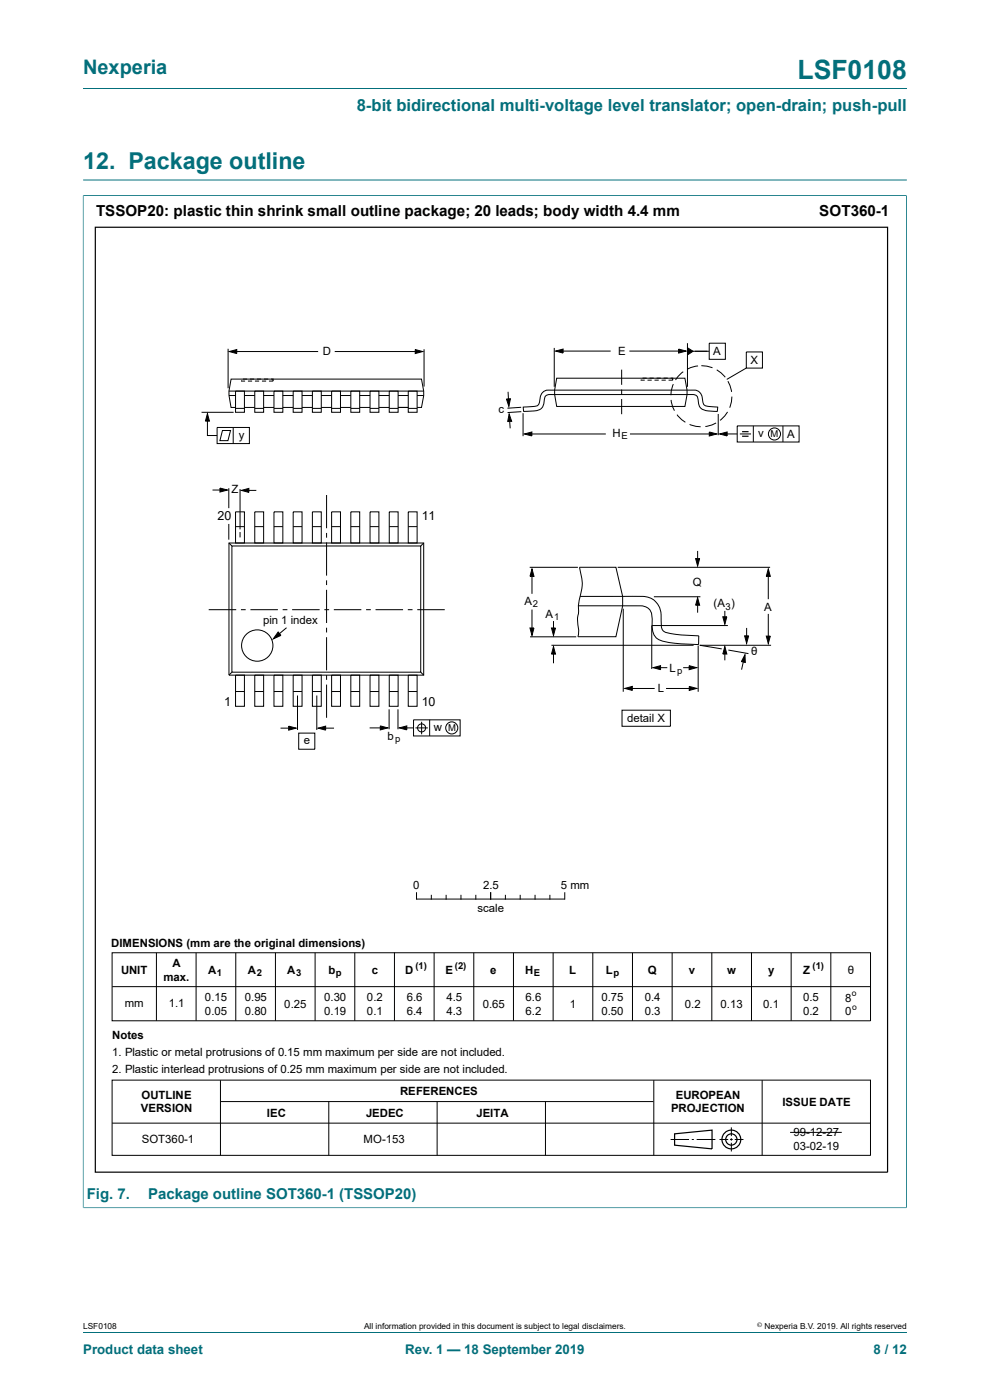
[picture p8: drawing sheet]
<svg xmlns="http://www.w3.org/2000/svg" width="210mm" height="297mm" viewBox="0 0 210 297" stroke-linecap="round" stroke-linejoin="round" font-family="sans-serif">
<path d="M17.6 18.8h174.8M17.6 38.2h174.8M17.6 41.5h174.7M17.6 41.4v214.9M192.3 41.4v214.9M17.6 256.2h174.7M17.6 282.6h174.8" fill="none" stroke="#036f7b" stroke-width=".21"/>
<g fill="none" stroke="#000" stroke-width=".21">
<path d="M48.4 74v8.4M48.6 74.6l1.6-.4v.8zM49.6 74.6h17.9M71 74.6h17.8M88.1 74.2l1.6 .4-1.6 .4zM90 74.1v7.9M117.6 73.8v8.3M117.9 74.5l1.5-.4v.8zM118.6 74.5h10.9M131.9 78.4v3.2M133.5 74.5h11.2M144 74.1l1.5 .4-1.5 .4z"/>
<path d="M144.9 78.9l-1.1 1-.5 .7M145.8 72.8v9.3M145.8 73.8l1.2 .7-1.2 .8zM146.4 74.5h4M148.1 77.6l-1.6 .4-.7 .3M148.8 77.6l1.1 .1 1.2 .3M150.4 72.8h3.5v3.4h-3.5zM152 78.5l1 .6 .8 .9M158.3 74.7h3.4v3.4h-3.4zM158.3 78.1l-4.1 2.4M42.8 87.5h6.7M44 87.8l.4 1.5h-.8z"/>
<path d="M44 88.4v4h2.1M46.1 90.7h6.8v3.4h-6.8zM47.2 91.3h1.7l-.5 2.2h-1.8zM48.6 83h41.3M48.6 83.9h1.4M49.5 90.7v3.4M50 83h1.8v4.5h-1.8zM50 86.4h-1l-.4-2.5v-.9l.4-2.6h40.4l.5 2.6v.9l-.5 2.5h-.9M50 86.6h1.9M51.2 80.7v.1h.8M51.5 80.4h.9M51.8 86.4h2.2"/>
<path d="M51.8 83.9h2.2M52.6 80.8h.9M53 80.4h.9M54 83h1.9v4.5h-1.9zM54.1 86.6h1.8M54.1 80.8h.9M54.5 80.4h.9M55.6 80.8h.9M55.9 86.4h2.2M55.9 83.9h2.2M56 80.4h.9M57.5 80.4h.4v.4h-.8"/>
<path d="M58.1 83h1.9v4.5h-1.9zM58.1 86.6h1.9M60 86.4h2.2M60 83.9h2.2M62.2 83h1.9v4.5h-1.9zM62.2 86.6h1.9M64.1 86.4h2.2M64.1 83.9h2.2M66.3 83h1.8v4.5h-1.8zM66.3 86.6h1.9M68.1 86.4h2.2M68.1 83.9h2.2"/>
<path d="M70.3 83h1.9v4.5h-1.9zM70.3 86.6h1.9M72.2 86.4h2.2M72.2 83.9h2.2M74.4 83h1.9v4.5h-1.9zM74.4 86.6h1.9M76.3 86.4h2.2M76.3 83.9h2.2M78.5 83h1.9v4.5h-1.9zM78.5 86.6h1.9M80.4 86.4h2.2M80.4 83.9h2.2"/>
<path d="M82.6 83h1.9v4.5h-1.9zM82.6 86.6h1.9M84.4 83.9h2.2M84.5 86.4h2.1M86.6 83h1.9v4.5h-1.9zM86.6 86.6h1.9M88.5 83.9h1.4M107.4 84.6h.9l-.4 1.6zM107.8 83.1l.1 2.6M108 87.8l.5 1.6h-.8zM108 88.4l.2 2.5M110.6 86.4l-3 .2"/>
<path d="M110.6 87.3l-2.9 .2M111 87.6v4.9M111 86.4l2.4-.2a1.13 1.13 0 0 0 1.1-1.3 1.98 1.98 0 0 1 2.5-2.1h28.7a3.7 3.7 0 0 1 2.7 .4 4.4 4.4 0 0 1 .8 2.5 3.5 3.5 0 0 0 2.8 .6l.2 .1a.62 .62 0 0 1-.3 .9 5.7 5.7 0 0 1-3.2-.7l-.4-.6-.2-.8a1.22 1.22 0 0 0-1.4-1.5h-28.9a2.52 2.52 0 0 0-2.2 .5l-.1 .6a2.18 2.18 0 0 1-2.7 2.4l-1.7 .1zM111.2 92.1l1.6-.5v.9zM112 92.1h16.5M118.1 80.2h27.2l.4 2.6v.9l-.4 2.5h-27.2l-.4-2.5-.1-.9zM131.9 82.6v1M131.9 84.7v3.2M133.6 92.1h17.4M136 80.5v.1h.8M136.3 80.2h.9M137.4 80.6h.8"/>
<path d="M137.8 80.2h.9M138.8 80.6h.9M139.3 80.2h.9M140.3 80.6h.9M140.8 80.2h.8M142.2 80.2h.5v.4h-.9M142.4 84.8l.3 1.5 .4 .8M142.8 81.5l-.4 1.4-.1 .9M143.6 88l1 1 .8 .6M146.3 90l1.3 .4 1 .1M150.5 91.6l1.5 .5-1.5 .4zM151.9 89.7l-.9 .4-1.4 .4"/>
<path d="M152.4 87.8v4.5M152.7 92.1l1.5-.5v.9zM153.5 92.1h2.9M154.3 87.4l-.6 .8-1 1M154.4 80.9l.5 .9 .3 1.3M155.3 84.1l-.1 1.1-.4 1.3M156.4 90.4h13.1v3.4h-13.1zM156.9 92.1h2.4M159.8 90.4v3.4M166.1 90.4v3.4M45.1 104h2.5M46.7 103.5l1.5 .5-1.5 .4z"/>
<path d="M48.5 103.6v4.2M48.5 111.2v3.3M48.6 115.2h41.3v28h-41.3zM48.6 115.2l.6 .6M49.2 115.8h40v26.8h-40zM50 108.6h1.8v6.6h-1.8zM50 111.7h1.8M50.9 103.7v8.6M50.9 112.9v1.1M51.2 104l1.6-.4v.9zM51.8 104h2.6M54 108.6h1.9v6.6h-1.9z"/>
<path d="M54 111.7h1.9M58.1 108.6h1.9v6.6h-1.9zM58.1 111.7h1.9M62.2 108.6h1.9v6.6h-1.9zM62.2 111.7h1.9M66.3 108.6h1.8v6.6h-1.8zM66.3 111.7h1.8M69.3 105v7.1M69.3 113.1v1M69.3 115.1v7M70.3 108.6h1.9v6.6h-1.9zM70.3 111.7h1.9"/>
<path d="M74.4 108.6h1.9v6.6h-1.9zM74.4 111.7h1.9M78.5 108.6h1.9v6.6h-1.9zM78.5 111.7h1.9M82.6 108.6h1.9v6.6h-1.9zM82.6 111.7h1.9M86.6 108.6h1.9v6.6h-1.9zM86.6 111.7h1.9M89.9 115.2l-.7 .6M147.6 118.5h.8l-.4 1.6zM148 116.9v2.4M44.3 129.3h5.8"/>
<path d="M51.1 129.3h1M53.1 129.3h5.9M59 134.1l.6 .7-1.6 .7zM60 129.3h1M60.8 133.2l-2.5 2M62 129.3h5.8M68.8 129.3h1M69.3 123.1v1M69.3 125.1v7.1M69.3 133.2v1M69.3 135.2v7M70.8 129.3h5.8"/>
<path d="M77.7 129.3h1M79.7 129.3h5.8M86.5 129.3h1M88.5 129.3h5.8M112.4 120.4h10.2M112.4 133.2h.9l-.5 1.6zM112.4 135.1h9.8M112.8 120.7l.5 1.6h-.9zM112.8 121.3v4.7M112.8 129.3v4.8M117 136.9h30.1M117 133.2h.8l-.4 1.6z"/>
<path d="M117.4 137.2l.4 1.6h-.8zM117.4 131.8v2.5M117.4 138.1v2.6M122.9 120.3h7.7l1.5 6.2v2l-1.5 6.6h-8l.2-1.3a8.5 8.5 0 0 1-.1-4.1v-1.3a20.5 20.5 0 0 0 .7-5.5zM123.1 126.5h9.9a12.6 12.6 0 0 1 5.2 .5 4.2 4.2 0 0 1 2 4.3v.7a1.99 1.99 0 0 0 .9 2.1 34.8 34.8 0 0 0 7.1 .8v1.7a26 26 0 0 1-6.6-.4 3.2 3.2 0 0 1-3.3-3.8v-.7a2.47 2.47 0 0 0-2-3.2h-13.6M131 120.4h32.4M132.2 129.1v17.7M138.2 132.7h16.2M138.3 132.7v9.2M138.7 126.6h9.9M148 126.8l.4 1.6h-.8zM148 127.6v2.4"/>
<path d="M148.1 137v9.8M153.3 130.8h.9l-.4 1.6zM153.8 137.2l.4 1.5h-.9zM153.8 129.6v1.9M153.8 138.2v1.9M154.5 137.9l4.3 .8M157.9 139.5l-.6 2.6M158 134.9h.8l-.4 1.6zM158 138.9l.1 1.6-.8-.1zM158.4 133.2v2.6M162.5 134.9h.9l-.4 1.6zM163 120.7l.4 1.6h-.9z"/>
<path d="M163 121.7v5.4M163 130.2v5.3M163.6 136.9h-15.2l4.7 .8M49.2 142.6l-.6 .6M50 143.2h1.8v6.6h-1.8zM50 146.7h1.8M54 143.2h1.9v6.6h-1.9zM54 146.7h1.9M58.1 143.2h1.9v6.6h-1.9zM58.1 146.7h1.9M59.5 154.5h2.6M61.2 154l1.6 .5-1.6 .4z"/>
<path d="M62.2 143.2h1.9v6.6h-1.9zM62.2 146.7h1.9M63.1 147.5v7.4M63.4 155.5h3.4v3.4h-3.4zM66.3 143.2h1.8v6.6h-1.8zM66.3 146.7h1.8M67.2 147.5v7.4M67.5 154.5l1.6-.5v.9zM68.3 154.5h2.6M69.3 143.2v1M69.3 145.2v7.1M70.3 143.2h1.9v6.6h-1.9z"/>
<path d="M70.3 146.7h1.9M74.4 143.2h1.9v6.6h-1.9zM74.4 146.7h1.9M78.4 154.4h3M78.5 143.2h1.9v6.6h-1.9zM78.5 146.7h1.9M80.7 154l1.6 .4-1.6 .4zM82.5 150.5v4.2M82.6 143.2h1.9v6.6h-1.9zM82.6 146.7h1.9M84.4 150.5v4.2M84.7 154.4l1.6-.4v.8z"/>
<path d="M85.6 154.4h2.1M86.6 143.2h1.9v6.6h-1.9zM86.6 146.7h1.9M87.7 152.7h9.9v3.4h-9.9zM88.1 154.4h2.7M89.2 142.6l.7 .6M89.4 153.1v2.7M91.1 152.7v3.4M131.9 150.7h10.3v3.4h-10.3zM132.5 146l1.6-.4v.9zM133.2 146.1h5.7M138.5 141.6l1.6-.4v.9z"/>
<path d="M139.4 141.6h2.1M141.3 146.1h5.7M144.9 141.6h1.8M146.2 141.2l1.6 .4-1.6 .5zM146.2 145.6l1.6 .4-1.6 .5zM88.4 189.4v1.3M88.4 190.7h31.3M91.5 189.9v.8M94.6 189.9v.8M97.8 189.9v.8M100.9 189.9v.8M104.1 189.4v1.3"/>
<path d="M107.2 189.9v.8M110.3 189.9v.8M113.5 189.9v.8M116.6 189.9v.8M119.8 189.4v1.3M23.8 202.1h160.9v14.5h-160.9zM23.8 209.3h160.8M33.2 202.1v14.4M41.6 202.1v14.4M50 202.1v14.4M58.4 202.1v14.4M66.8 202.1v14.4"/>
<path d="M75.3 202.1v14.4M83.7 202.1v14.4M92.1 202.1v14.4M100.5 202.1v14.4M108.9 202.1v14.4M117.3 202.1v14.4M125.7 202.1v14.4M134.2 202.1v14.4M142.6 202.1v14.4M151 202.1v14.4M159.4 202.1v14.4M167.8 202.1v14.4"/>
<path d="M176.2 202.1v14.4M23.8 229.1h160.8v16h-160.8zM23.8 238.3h160.8M46.8 229.2v15.9M46.8 233.7h91.8M69.7 233.7v11.4M92.7 233.7v11.4M115.7 233.7v11.4M138.7 229.2v15.9M155.1 239.2v1.8M161.7 229.2v15.9M142.3 241.7h3.9"/>
<path d="M146.7 241.7h.5M147.8 241.7h3.9M152.6 241.7h1.9M154.9 241.7h.5M155.1 241.5v.5M155.1 242.4v1.9M155.9 241.7h1.8M167.6 240.2h11"/>
<circle cx="164.3" cy="92.1" r="1.28"/>
<circle cx="54.6" cy="136.9" r="3.3"/>
<circle cx="89.4" cy="154.4" r=".85"/>
<circle cx="95.8" cy="154.4" r="1.28"/>
</g>
<g fill="none" stroke="#000" stroke-width=".25">
<path d="M20.2 48.2h168.1v200.5h-168.1zM157.4 91.6h1.4M157.4 92.5h1.4M143.1 240.5l7.9-.8v4l-7.9-.8z"/>
<circle cx="155.1" cy="241.7" r="1.2"/>
<circle cx="155.1" cy="241.7" r="1.99"/>
</g>
<g fill="#000">
<path d="M48.6 74.6l1.6-.4v.8zM88.1 74.2l1.6 .4-1.6 .4zM117.9 74.5l1.5-.4v.8zM144 74.1l1.5 .4-1.5 .4zM145.8 73.8l1.2 .7-1.2 .8zM44 87.8l.4 1.5h-.8zM107.4 84.6h.9l-.4 1.6zM108 87.8l.5 1.6h-.8zM111.2 92.1l1.6-.5v.9zM150.5 91.6l1.5 .5-1.5 .4zM152.7 92.1l1.5-.5v.9zM46.7 103.5l1.5 .5-1.5 .4z"/>
<path d="M51.2 104l1.6-.4v.9zM147.6 118.5h.8l-.4 1.6zM59 134.1l.6 .7-1.6 .7zM112.8 120.7l.5 1.6h-.9zM112.4 133.2h.9l-.5 1.6zM117.4 137.2l.4 1.6h-.8zM117 133.2h.8l-.4 1.6zM148 126.8l.4 1.6h-.8zM153.8 137.2l.4 1.5h-.9zM153.3 130.8h.9l-.4 1.6zM158 134.9h.8l-.4 1.6zM163 120.7l.4 1.6h-.9z"/>
<path d="M162.5 134.9h.9l-.4 1.6zM61.2 154l1.6 .5-1.6 .4zM67.5 154.5l1.6-.5v.9zM80.7 154l1.6 .4-1.6 .4zM84.7 154.4l1.6-.4v.8zM132.5 146l1.6-.4v.9zM138.5 141.6l1.6-.4v.9zM146.2 141.2l1.6 .4-1.6 .5zM146.2 145.6l1.6 .4-1.6 .5zM158 138.9l.1 1.6-.8-.1z"/>
</g>
<text font-size="5.6" fill="#036f7b" x="169.2" y="16.8">LSF0108</text>
<text font-size="4.9" fill="#036f7b" x="17.6" y="35.9">12. Package outline</text>
<text font-size="4.2" fill="#036f7b" x="17.6" y="15.6">Nexperia</text>
<text font-size="3.5" fill="#036f7b" x="75.7" y="23.7">8-bit bidirectional multi-voltage level translator; open-drain; push-pull</text>
<g font-size="3.2">
<text x="20.4" y="45.8">TSSOP20: plastic thin shrink small outline package; 20 leads; body width 4.4 mm</text>
<text x="173.8" y="45.9">SOT360-1</text>
</g>
<g font-size="3.2" fill="#036f7b">
<text x="18.4" y="254.4">Fig. 7.</text>
<text x="31.4" y="254.4">Package outline SOT360-1 (TSSOP20)</text>
</g>
<g font-size="2.8" fill="#036f7b">
<text x="17.6" y="287.2">Product data sheet</text>
<text x="86" y="287.2">Rev. 1 — 18 September 2019</text>
<text x="185.3" y="287.2">8 / 12</text>
</g>
<g font-size="2.7">
<text x="46.1" y="110.3">20</text>
<text x="89.5" y="110.3">11</text>
<text x="47.5" y="149.8">1</text>
<text x="89.5" y="149.8">10</text>
</g>
<g font-size="2.4">
<text x="68.5" y="75.4">D</text>
<text x="131.1" y="75.4">E</text>
<text x="151.3" y="75.4">A</text>
<text x="159.2" y="77.2">X</text>
<text x="105.7" y="87.7">c</text>
<text x="50.7" y="93">y</text>
<text x="129.9" y="92.7">H</text>
<text x="160.8" y="92.7">v</text>
<text x="167" y="92.9">A</text>
<text x="49.1" y="104.7">Z</text>
<text x="147" y="124.4">Q</text>
<text x="111.2" y="128.3">A</text>
<text x="115.7" y="131">A</text>
<text x="151.4" y="128.8">(A )</text>
<text x="162.1" y="129.6">A</text>
<text x="55.8" y="132.4">pin 1 index</text>
<text x="142" y="142.6">L</text>
<text x="159.3" y="139">θ</text>
<text x="139.6" y="146.9">L</text>
<text x="92.1" y="155.1">w</text>
<text x="133" y="153.2">detail X</text>
<text x="64.4" y="157.9">e</text>
<text x="82.2" y="157">b</text>
<text x="87.6" y="188.6">0</text>
<text x="102.5" y="188.6">2.5</text>
<text x="119" y="188.6">5 mm</text>
<text x="101.3" y="193.4">scale</text>
<text x="23.6" y="200.9">DIMENSIONS (mm are the original dimensions)</text>
<text x="25.7" y="206.6">UNIT</text>
<text x="34.7" y="208.1">max.</text>
<text x="36.6" y="205.1">A</text>
<text x="44.2" y="206.6">A</text>
<text x="52.6" y="206.6">A</text>
<text x="60.9" y="206.6">A</text>
<text x="69.7" y="206.6">b</text>
<text x="78.8" y="206.6">c</text>
<text x="86" y="206.6">D</text>
<text x="94.5" y="206.6">E</text>
<text x="104" y="206.6">e</text>
<text x="111.4" y="206.6">H</text>
<text x="120.8" y="206.6">L</text>
<text x="128.5" y="206.6">L</text>
<text x="137.4" y="206.6">Q</text>
<text x="146.1" y="206.6">v</text>
<text x="154.2" y="206.6">w</text>
<text x="162.9" y="206.6">y</text>
<text x="170.4" y="206.6">Z</text>
<text x="179.8" y="206.6">θ</text>
<text x="26.5" y="213.6">mm</text>
<text x="35.8" y="213.7">1.1</text>
<text x="43.5" y="212.3">0.15</text>
<text x="43.5" y="215.2">0.05</text>
<text x="51.9" y="212.3">0.95</text>
<text x="51.9" y="215.2">0.80</text>
<text x="60.3" y="213.8">0.25</text>
<text x="68.8" y="212.3">0.30</text>
<text x="68.8" y="215.2">0.19</text>
<text x="77.8" y="212.3">0.2</text>
<text x="77.8" y="215.2">0.1</text>
<text x="86.3" y="212.3">6.6</text>
<text x="86.3" y="215.2">6.4</text>
<text x="94.7" y="212.3">4.5</text>
<text x="94.7" y="215.2">4.3</text>
<text x="102.4" y="213.8">0.65</text>
<text x="111.5" y="212.3">6.6</text>
<text x="111.5" y="215.2">6.2</text>
<text x="120.9" y="213.8">1</text>
<text x="127.6" y="212.3">0.75</text>
<text x="127.6" y="215.2">0.50</text>
<text x="136.8" y="212.3">0.4</text>
<text x="136.8" y="215.2">0.3</text>
<text x="145.3" y="213.8">0.2</text>
<text x="152.8" y="213.8">0.13</text>
<text x="161.9" y="213.8">0.1</text>
<text x="170.4" y="212.3">0.5</text>
<text x="170.4" y="215.2">0.2</text>
<text x="179.2" y="212.5">8</text>
<text x="179.2" y="215.4">0</text>
<text x="23.8" y="220.4">Notes</text>
<text x="23.8" y="224">1. Plastic or metal protrusions of 0.15 mm maximum per side are not included.</text>
<text x="23.8" y="227.6">2. Plastic interlead protrusions of 0.25 mm maximum per side are not included.</text>
<text x="30" y="233.1">OUTLINE</text>
<text x="84.9" y="232.4">REFERENCES</text>
<text x="143.4" y="233.1">EUROPEAN</text>
<text x="29.9" y="236">VERSION</text>
<text x="56.6" y="236.9">IEC</text>
<text x="77.6" y="236.9">JEDEC</text>
<text x="101.1" y="236.9">JEITA</text>
<text x="142.4" y="236">PROJECTION</text>
<text x="166" y="234.6">ISSUE DATE</text>
<text x="30.1" y="242.5">SOT360-1</text>
<text x="77.1" y="242.5">MO-153</text>
<text x="168.3" y="241">99-12-27</text>
<text x="168.3" y="243.9">03-02-19</text>
</g>
<g font-size="2">
<text x="131.8" y="93.1">E</text>
<text x="163.4" y="92.7">M</text>
<text x="113" y="128.8">2</text>
<text x="117.5" y="131.5">1</text>
<text x="153.9" y="129.3">3</text>
<text x="143.6" y="143.1">p</text>
<text x="95" y="155.1">M</text>
<text x="83.8" y="157.5">p</text>
<text x="46" y="207.1">1</text>
<text x="54.5" y="207.1">2</text>
<text x="62.8" y="207.1">3</text>
<text x="71.2" y="207.1">p</text>
<text x="88.1" y="205.6">(1)</text>
<text x="96.5" y="205.6">(2)</text>
<text x="113.2" y="207.1">E</text>
<text x="130.2" y="207.1">p</text>
<text x="172.3" y="205.6">(1)</text>
</g>
<g font-size="1.8">
<text x="180.7" y="211.3">o</text>
<text x="180.8" y="214.2">o</text>
<text x="17.6" y="282">LSF0108</text>
<text x="77.2" y="282">All information provided in this document is subject to legal disclaimers.</text>
<text x="162.2" y="282">Nexperia B.V. 2019. All rights reserved</text>
</g>
<text font-size="1.4" x="160.6" y="281.6">©</text>
</svg>
